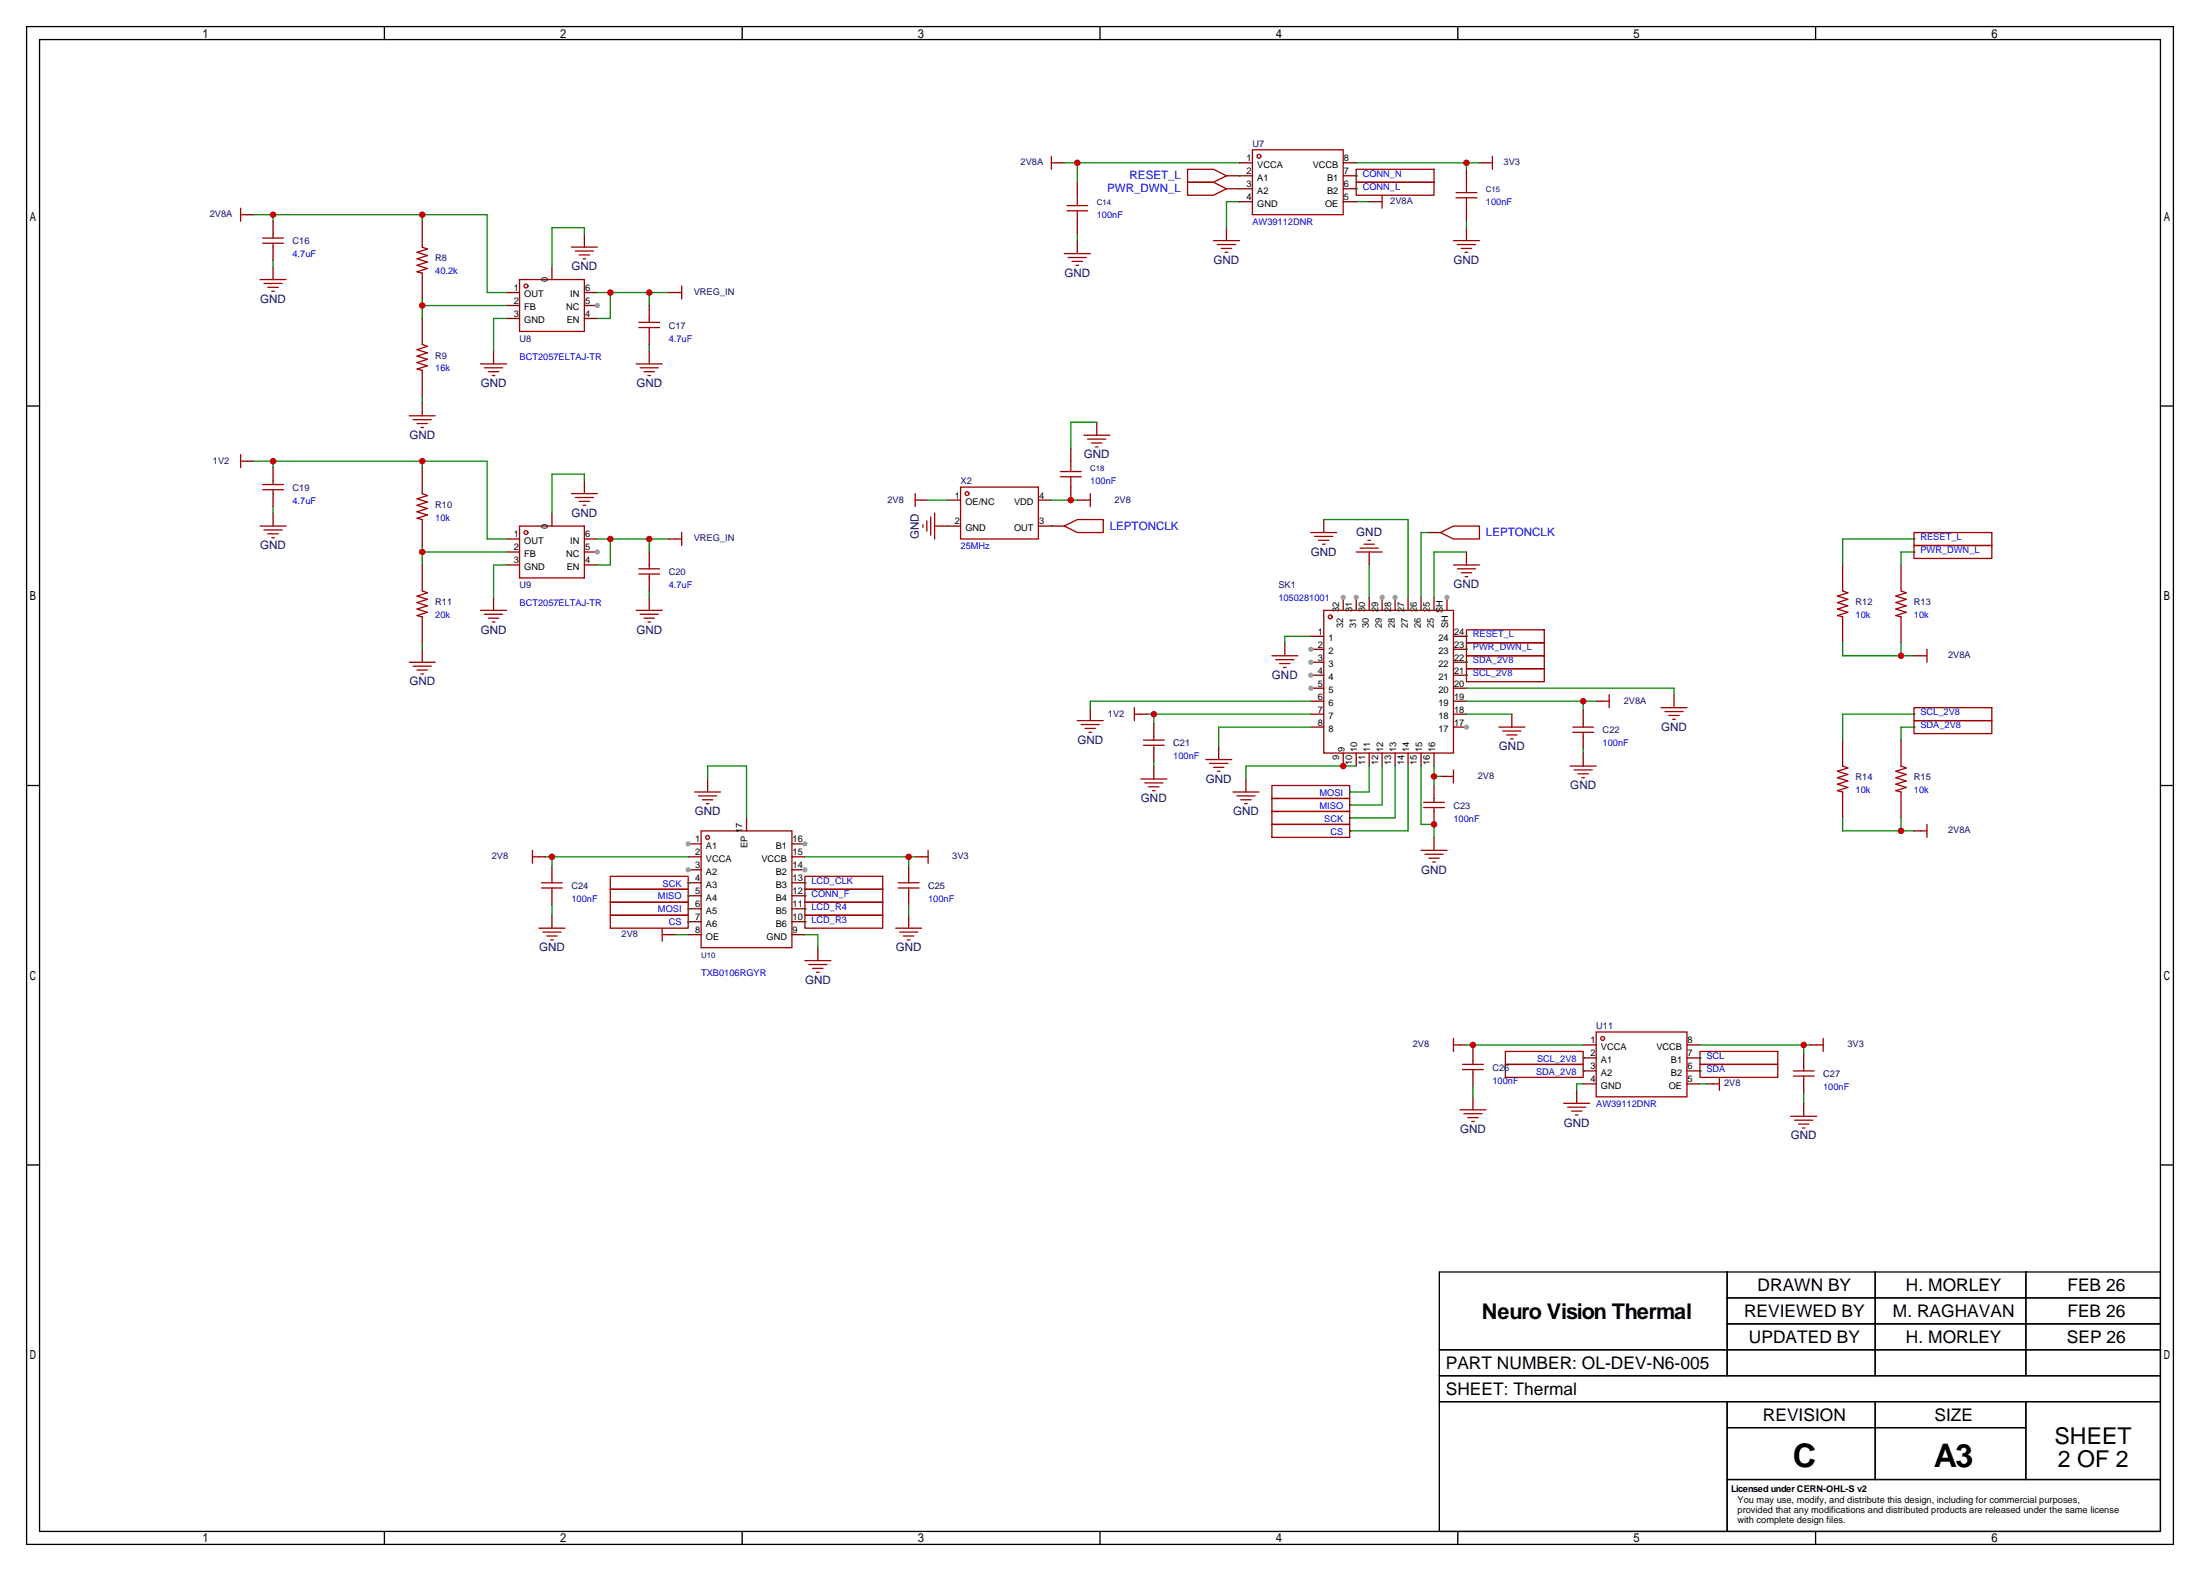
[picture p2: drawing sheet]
<svg xmlns="http://www.w3.org/2000/svg" width="431mm" height="308mm" viewBox="0 0 431 308" stroke-linecap="round" stroke-linejoin="round" font-family="sans-serif">
<g fill="none" stroke="#000" stroke-width=".25">
<path d="M5.2 5.2h420.4v297.2h-420.4zM7.7 7.7h415.3v292.1h-415.3zM75.3 5.2v2.5M145.3 5.2v2.5M215.4 5.2v2.5M285.5 5.2v2.5M355.5 5.2v2.5M5.2 79.5h2.5M423 79.5h2.6M5.2 153.8h2.5M423 153.8h2.6M5.2 228.1h2.5"/>
<path d="M423 228.1h2.6M281.8 249h141.2v50.8h-141.2zM338.2 249v20.4M338.2 254.1h84.8M338.2 259.2h84.8M367.2 249v20.4M396.7 249v20.4M281.8 264.3h141.2M281.8 269.4h141.2M281.8 274.4h141.2M338.2 274.4v25.4M338.2 279.5h58.5"/>
<path d="M367.2 274.4v15.3M396.7 274.4v15.3M75.3 299.8v2.6M145.3 299.8v2.6M215.4 299.8v2.6M285.5 299.8v2.6M338.2 289.7h84.8M355.5 299.8v2.6"/>
</g>
<g fill="none" stroke="#a10000" stroke-width=".25">
<path d="M259.2 119.5h25.4v27.9h-25.4z"/>
<circle cx="260.5" cy="120.8" r=".38"/>
</g>
<path d="M256.7 124.6h2.5M256.7 127.1h2.5" fill="none" stroke="#870000" stroke-width=".25"/>
<circle cx="256.7" cy="127.1" r=".51" fill="#999"/>
<path d="M256.7 129.7h2.5" fill="none" stroke="#870000" stroke-width=".25"/>
<circle cx="256.7" cy="129.7" r=".51" fill="#999"/>
<path d="M256.7 132.2h2.5" fill="none" stroke="#870000" stroke-width=".25"/>
<circle cx="256.7" cy="132.2" r=".51" fill="#999"/>
<path d="M256.7 134.7h2.5" fill="none" stroke="#870000" stroke-width=".25"/>
<circle cx="256.7" cy="134.7" r=".51" fill="#999"/>
<path d="M256.7 137.3h2.5M256.7 139.8h2.5M256.7 142.4h2.5M263 147.4v2.6M265.6 147.4v2.6M268.1 147.4v2.6M270.6 147.4v2.6M273.2 147.4v2.6M275.7 147.4v2.6M278.3 147.4v2.6M280.8 147.4v2.6M284.6 142.4h2.5" fill="none" stroke="#870000" stroke-width=".25"/>
<circle cx="287.1" cy="142.4" r=".51" fill="#999"/>
<path d="M273.2 117v2.5M275.7 117v2.5M278.3 117v2.5M280.8 117v2.5M284.6 139.8h2.5M284.6 137.3h2.5M284.6 134.7h2.5M284.6 132.2h2.5M284.6 129.7h2.5M284.6 127.1h2.5M284.6 124.6h2.5" fill="none" stroke="#870000" stroke-width=".25"/>
<circle cx="273.2" cy="117" r=".51" fill="#999"/>
<path d="M270.6 117v2.5" fill="none" stroke="#870000" stroke-width=".25"/>
<circle cx="270.6" cy="117" r=".51" fill="#999"/>
<path d="M265.6 117v2.5M268.1 117v2.5" fill="none" stroke="#870000" stroke-width=".25"/>
<circle cx="265.6" cy="117" r=".51" fill="#999"/>
<path d="M263 117v2.5" fill="none" stroke="#870000" stroke-width=".25"/>
<circle cx="263" cy="117" r=".51" fill="#999"/>
<path d="M283.3 117v2.5" fill="none" stroke="#870000" stroke-width=".25"/>
<circle cx="283.3" cy="117" r=".51" fill="#999"/>
<path d="M223.9 145.9h4.1M223.9 144.9h4.1M225.9 144.1v.8M225.9 145.9v.8" fill="none" stroke="#a10000" stroke-width=".25"/>
<path d="M225.9 141.6v2.5M225.9 146.7v2.5" fill="none" stroke="#870000" stroke-width=".25"/>
<path d="M224.7 139.8h32M225.9 139.8v1.8" fill="none" stroke="#008700" stroke-width=".25"/>
<circle cx="225.9" cy="139.8" r=".63" fill="#c00"/>
<path d="M99.2 57.3h2.5M99.2 59.8h2.5M114.4 59.8h2.6M99.2 62.4h2.5M114.4 62.4h2.6M223.4 139.8h1.3M225.9 150v2.5" fill="none" stroke="#870000" stroke-width=".25"/>
<g fill="none" stroke="#a10000" stroke-width=".25">
<path d="M101.7 54.7h12.7v10.2h-12.7zM222.1 138.6v2.5M222.1 139.8h1.3M223.4 152.5h5.1M224.2 153.3h3.5M224.9 154.1h2M225.7 154.8h.5"/>
<circle cx="103" cy="56" r=".38"/>
</g>
<path d="M225.9 149.2v.8" fill="none" stroke="#008700" stroke-width=".25"/>
<circle cx="117" cy="59.8" r=".51" fill="#999"/>
<path d="M108.1 52.2v2.5M114.4 57.3h2.6" fill="none" stroke="#870000" stroke-width=".25"/>
<path d="M117 57.3h13.9M119.5 57.3v5.1h-2.5M127.1 57.3v2.5" fill="none" stroke="#008700" stroke-width=".25"/>
<g fill="#c00">
<circle cx="119.5" cy="57.3" r=".63"/>
<circle cx="127.1" cy="57.3" r=".63"/>
</g>
<path d="M96.6 68.7v2.5M127.1 68.7v2.5" fill="none" stroke="#870000" stroke-width=".25"/>
<path d="M94.1 71.2h5.1M94.9 72h3.5M95.6 72.8h2.1M96.4 73.5h.5M124.6 71.2h5.1M125.3 72h3.6M126.1 72.8h2M126.9 73.5h.5" fill="none" stroke="#a10000" stroke-width=".25"/>
<path d="M82.7 58.5v3.9M82.7 59.8h16.5M99.2 62.4h-2.6v6.3M127.1 67.4v1.3" fill="none" stroke="#008700" stroke-width=".25"/>
<circle cx="82.7" cy="59.8" r=".63" fill="#c00"/>
<path d="M48.4 42h1.3" fill="none" stroke="#870000" stroke-width=".25"/>
<path d="M47.1 40.8v2.5M47.1 42h1.3" fill="none" stroke="#a10000" stroke-width=".25"/>
<path d="M49.7 42h45.7v15.3h3.8M53.5 42v1.3M82.7 42v1.3" fill="none" stroke="#008700" stroke-width=".25"/>
<g fill="#c00">
<circle cx="82.7" cy="42" r=".63"/>
<circle cx="53.5" cy="42" r=".63"/>
</g>
<path d="M53.5 50.9v1.3M114.4 45.8v-1.2h-6.3v7.6M82.7 77.6v1.3M287.1 137.3h25.4M310 137.3v1.8M310 146.7v.7" fill="none" stroke="#008700" stroke-width=".25"/>
<path d="M53.5 52.2v2.5M114.4 45.8v2.6M130.9 57.3h1.3M82.7 78.9v2.5M310 139.1v2.5M312.5 137.3h1.3M310 144.1v2.6M310 147.4v2.6" fill="none" stroke="#870000" stroke-width=".25"/>
<g fill="none" stroke="#a10000" stroke-width=".25">
<path d="M50.9 54.7h5.1M51.7 55.5h3.5M52.5 56.3h2M53.2 57h.5M111.9 48.4h5.1M112.6 49.1h3.6M113.4 49.9h2M114.2 50.7h.5M132.2 57.3h1.3M133.5 56v2.5M80.1 81.4h5.1M80.9 82.2h3.6"/>
<path d="M81.7 82.9h2M82.4 83.7h.5M313.8 137.3h1.3M315.1 136v2.6M307.5 150h5M308 143.4h4M308 142.4h4M308.2 150.7h3.6M309 151.5h2M309.8 152.3h.5M310 141.6v.8M310 143.4v.7"/>
</g>
<circle cx="310" cy="137.3" r=".63" fill="#c00"/>
<path d="M278.8 158.1h4M278.8 157.1h4M280.8 156.3v.8M280.8 158.1v.8M278.3 166.5h5M279 167.3h3.6M279.8 168h2M280.5 168.8h.6" fill="none" stroke="#a10000" stroke-width=".25"/>
<path d="M280.8 153.8v2.5M280.8 158.9v2.5M280.8 164v2.5" fill="none" stroke="#870000" stroke-width=".25"/>
<path d="M278.3 150v11.4h2.5v2.6" fill="none" stroke="#008700" stroke-width=".25"/>
<circle cx="280.8" cy="161.4" r=".63" fill="#c00"/>
<path d="M282.1 152h1.2" fill="none" stroke="#870000" stroke-width=".25"/>
<path d="M283.3 152h1.3M284.6 150.7v2.6" fill="none" stroke="#a10000" stroke-width=".25"/>
<path d="M280.8 150v3.8M280.8 152h1.3" fill="none" stroke="#008700" stroke-width=".25"/>
<circle cx="280.8" cy="152" r=".63" fill="#c00"/>
<path d="M270.6 150v7.6h-6.3M273.2 150v10.1h-8.9M275.7 150v12.7h-11.4" fill="none" stroke="#008700" stroke-width=".25"/>
<g fill="none" stroke="#a10000" stroke-width=".25">
<path d="M137.3 162.7h17.8v22.8h-17.8z"/>
<circle cx="138.6" cy="164" r=".38"/>
</g>
<path d="M134.7 165.2h2.6" fill="none" stroke="#870000" stroke-width=".25"/>
<circle cx="134.7" cy="165.2" r=".51" fill="#999"/>
<path d="M134.7 167.8h2.6M134.7 170.3h2.6" fill="none" stroke="#870000" stroke-width=".25"/>
<circle cx="134.7" cy="170.3" r=".51" fill="#999"/>
<path d="M134.7 172.8h2.6M134.7 175.4h2.6M134.7 177.9h2.6M155.1 172.8h2.5M155.1 175.4h2.5M155.1 177.9h2.5M155.1 170.3h2.5M134.7 180.5h2.6M134.7 183h2.6M155.1 180.5h2.5M155.1 183h2.5" fill="none" stroke="#870000" stroke-width=".25"/>
<circle cx="157.6" cy="170.3" r=".51" fill="#999"/>
<path d="M155.1 167.8h2.5M155.1 165.2h2.5" fill="none" stroke="#870000" stroke-width=".25"/>
<circle cx="157.6" cy="165.2" r=".51" fill="#999"/>
<path d="M108.1 169.5v2.6M108.1 174.6v2.6M146.2 160.1v2.6M177.9 169.5v2.6M177.9 174.6v2.6M160.1 185.5v2.6" fill="none" stroke="#870000" stroke-width=".25"/>
<path d="M106 173.9h4.1M106 172.8h4.1M108.1 172.1v.7M108.1 173.9v.7M175.9 173.9h4.1M175.9 172.8h4.1M177.9 172.1v.7M177.9 173.9v.7M157.6 188.1h5.1M158.4 188.8h3.5M159.1 189.6h2.1M159.9 190.4h.5" fill="none" stroke="#a10000" stroke-width=".25"/>
<path d="M157.6 167.8h21.6M177.9 167.8v1.7M157.6 183h2.5v2.5" fill="none" stroke="#008700" stroke-width=".25"/>
<circle cx="177.9" cy="167.8" r=".63" fill="#c00"/>
<path d="M106.8 167.8h27.9M108.1 167.8v1.7" fill="none" stroke="#008700" stroke-width=".25"/>
<circle cx="108.1" cy="167.8" r=".63" fill="#c00"/>
<g fill="none" stroke="#870000" stroke-width=".25">
<path d="M99.2 105.5h2.5M99.2 108.1h2.5M99.2 110.6h2.5M114.4 108.1h2.6M114.4 110.6h2.6M287.1 129.7h.1M287.1 132.2h.1M138.6 152.5v2.6M264.3 157.6h.1M264.3 155.1h.1M105.5 167.8h1.3M108.1 179.2v2.5"/>
<path d="M134.7 172.8h.1M134.7 175.4h.1M134.7 177.9h.1M157.6 172.8h.1M157.6 175.4h.1M157.6 177.9h.1M177.9 179.2v2.5M179.2 167.8h1.3M264.3 162.7h.1M264.3 160.1h.1M130.9 183h1.3M134.7 180.5h.1"/>
<path d="M157.6 180.5h.1"/>
</g>
<g fill="none" stroke="#a10000" stroke-width=".25">
<path d="M101.7 103h12.7v10.2h-12.7zM287.1 128.4h15.3v2.5h-15.3zM287.1 130.9h15.3v2.6h-15.3zM136 155.1h5.1M136.8 155.8h3.5M137.5 156.6h2.1M138.3 157.4h.5M249 158.9h15.3v2.5h-15.3zM249 156.3h15.3v2.6h-15.3zM249 153.8h15.3v2.5h-15.3zM104.3 166.5v2.5M104.3 167.8h1.2"/>
<path d="M119.5 179.2h15.2v2.5h-15.2zM119.5 171.6h15.2v2.5h-15.2zM119.5 174.1h15.2v2.6h-15.2zM119.5 176.7h15.2v2.5h-15.2zM157.6 179.2h15.2v2.5h-15.2zM157.6 171.6h15.2v2.5h-15.2zM157.6 174.1h15.2v2.6h-15.2zM157.6 176.7h15.2v2.5h-15.2zM180.5 167.8h1.2M181.7 166.5v2.5M249 161.4h15.3v2.6h-15.3zM105.5 181.7h5.1"/>
<path d="M106.3 182.5h3.6M107.1 183.3h2M107.8 184h.5M129.7 181.7v2.6M129.7 183h1.2M175.4 181.7h5.1M176.1 182.5h3.6M176.9 183.3h2M177.7 184h.5"/>
<circle cx="103" cy="104.3" r=".38"/>
</g>
<g fill="none" stroke="#008700" stroke-width=".25">
<path d="M287.1 129.7h.1M138.6 152.5v-2.5h7.6v10.1M268.1 150v5.1h-3.8M108.1 177.2v2M134.7 172.8h.1M134.7 175.4h.1M134.7 177.9h.1M157.6 172.8h.1M157.6 175.4h.1M157.6 177.9h.1M177.9 177.2v2M132.2 183h2.5"/>
<path d="M134.7 180.5h.1M157.6 180.5h.1"/>
</g>
<circle cx="117" cy="108.1" r=".51" fill="#999"/>
<path d="M108.1 100.5v2.5M114.4 105.5h2.6" fill="none" stroke="#870000" stroke-width=".25"/>
<path d="M117 105.5h13.9M119.5 105.5v5.1h-2.5M127.1 105.5v2.6" fill="none" stroke="#008700" stroke-width=".25"/>
<g fill="#c00">
<circle cx="119.5" cy="105.5" r=".63"/>
<circle cx="127.1" cy="105.5" r=".63"/>
</g>
<path d="M96.6 117v2.5M127.1 117v2.5" fill="none" stroke="#870000" stroke-width=".25"/>
<path d="M94.1 119.5h5.1M124.6 119.5h5.1M94.9 120.3h3.5M95.6 121h2.1M96.4 121.8h.5M125.3 120.3h3.6M126.1 121h2M126.9 121.8h.5" fill="none" stroke="#a10000" stroke-width=".25"/>
<path d="M82.7 106.8v3.8M82.7 108.1h16.5M99.2 110.6h-2.6v6.4M127.1 115.7v1.3" fill="none" stroke="#008700" stroke-width=".25"/>
<circle cx="82.7" cy="108.1" r=".63" fill="#c00"/>
<path d="M48.4 90.3h1.3" fill="none" stroke="#870000" stroke-width=".25"/>
<path d="M47.1 89v2.6M47.1 90.3h1.3" fill="none" stroke="#a10000" stroke-width=".25"/>
<path d="M49.7 90.3h45.7v15.2h3.8M53.5 90.3v1.3M82.7 90.3v1.3" fill="none" stroke="#008700" stroke-width=".25"/>
<g fill="#c00">
<circle cx="82.7" cy="90.3" r=".63"/>
<circle cx="53.5" cy="90.3" r=".63"/>
</g>
<path d="M53.5 99.2v1.3M114.4 94.1v-1.3h-6.3v7.7M259.2 101.7h16.5v15.3M268.1 110.6v6.4M287.1 108.1h-6.3v8.9M82.7 125.9v1.2M256.7 124.6h-5.1v1.3M256.7 137.3h-43.2v1.3M287.1 132.2h.1M256.7 142.4h-18.1v3.8M265.6 150h-21.6v2.5" fill="none" stroke="#008700" stroke-width=".25"/>
<g fill="none" stroke="#870000" stroke-width=".25">
<path d="M114.4 94.1v2.5M53.5 100.5v2.5M130.9 105.5h1.3M259.2 101.7v2.6M268.1 108.1v2.5M287.1 108.1v2.5M82.7 127.1v2.6M213.5 138.6v2.5M251.6 125.9v2.5M296 139.8v2.6M327.8 136v2.6M238.6 146.2v2.5"/>
<path d="M244 152.5v2.6"/>
</g>
<g fill="none" stroke="#a10000" stroke-width=".25">
<path d="M111.9 96.6h5.1M112.6 97.4h3.6M113.4 98.2h2M114.2 98.9h.5M50.9 103h5.1M51.7 103.8h3.5M52.5 104.5h2M53.2 105.3h.5M132.2 105.5h1.3M133.5 104.3v2.5M256.7 104.3h5M257.4 105h3.6"/>
<path d="M258.2 105.8h2M259 106.6h.5M265.6 108.1h5M266.3 107.3h3.6M267.1 106.6h2M267.8 105.8h.6M284.6 110.6h5.1M285.4 111.4h3.5M286.1 112.1h2.1M286.9 112.9h.5M80.1 129.7h5.1M80.9 130.4h3.6"/>
<path d="M81.7 131.2h2M82.4 132h.5M249 128.4h5.1M249.8 129.2h3.6M250.6 129.9h2M251.3 130.7h.5M325.2 138.6h5.1M326 139.3h3.6M210.9 141.1h5.1M211.7 141.9h3.6M212.5 142.6h2M213.2 143.4h.5"/>
<path d="M236.1 148.7h5.1M236.9 149.5h3.5M237.6 150.2h2M238.4 151h.5M241.4 155.1h5.1M242.2 155.8h3.5M243 156.6h2M243.7 157.4h.5M293.5 142.4h5.1M294.3 143.1h3.5M295 143.9h2.1M295.8 144.7h.5"/>
<path d="M326.8 140.1h2M327.5 140.8h.5"/>
</g>
<circle cx="263" cy="150" r=".63" fill="#c00"/>
<path d="M205.9 97.9h5M279.5 104.3h-1.2v12.7M287.1 139.8h8.9M287.1 134.7h40.7v1.3" fill="none" stroke="#008700" stroke-width=".25"/>
<path d="M185.5 97.9h2.6M203.3 97.9h2.6M209.7 87.8v2.5M209.7 95.4v2.5M210.9 97.9h1.3M185.5 103h2.6M203.3 103h2.6M279.5 104.3h2.6" fill="none" stroke="#870000" stroke-width=".25"/>
<g fill="none" stroke="#a10000" stroke-width=".25">
<path d="M188.1 95.4h15.2v10.1h-15.2zM207.6 93.3h4.1M207.6 92.3h4.1M209.7 90.3v2M209.7 93.3v2.1M212.2 97.9h1.3M213.5 96.6v2.6M282.1 104.3l2.5-1.3h5.1v2.5h-5.1z"/>
<circle cx="189.4" cy="96.6" r=".38"/>
</g>
<circle cx="209.7" cy="97.9" r=".63" fill="#c00"/>
<g fill="none" stroke="#870000" stroke-width=".25">
<path d="M180.5 97.9h1.2M214.8 82.7v2.5M183 103h2.5M205.9 103h2.5M285.9 204.6h1.2M288.4 205.1v2.5M288.4 210.2v2.5M288.4 214.8v2.5M310 209.7h.1M310 207.1h.1M310 204.6h2.5M310 207.1h2.5"/>
<path d="M310 209.7h2.5M310 212.2h2.5M330.3 204.6h2.6M330.3 207.1h2.6M330.3 209.7h2.6M330.3 212.2h2.6M332.9 207.1h.1M332.9 209.7h.1"/>
</g>
<g fill="none" stroke="#a10000" stroke-width=".25">
<path d="M179.2 96.6v2.6M179.2 97.9h1.3M212.2 85.2h5.1M213 86h3.5M213.7 86.7h2.1M214.5 87.5h.5M180.7 102.7v.6M181.5 102v2M182.2 101.2v3.6M183 100.5v5M208.4 103l2.5-1.3h5.1v2.6h-5.1zM284.6 203.3v2.6"/>
<path d="M284.6 204.6h1.3M285.9 217.3h5.1M286.4 209.4h4M286.4 208.4h4M286.6 218.1h3.6M287.4 218.8h2M288.2 219.6h.5M288.4 207.6v.8M288.4 209.4v.8M294.8 208.4h15.2v2.5h-15.2zM294.8 205.9h15.2v2.5h-15.2zM312.5 202.1h17.8v12.7h-17.8z"/>
<path d="M332.9 205.9h15.2v2.5h-15.2zM332.9 208.4h15.2v2.5h-15.2z"/>
<circle cx="313.8" cy="203.3" r=".38"/>
</g>
<path d="M181.7 97.9h3.8M214.8 82.7h-5.1v5.1M185.5 103h.1M205.9 103h.1M287.1 204.6h22.9M288.4 204.6v.5M310 209.7h.1M310 207.1h.1M332.9 209.7h.1M332.9 207.1h.1" fill="none" stroke="#008700" stroke-width=".25"/>
<circle cx="288.4" cy="204.6" r=".63" fill="#c00"/>
<path d="M351.2 210.7h4M351.2 209.7h4M353.2 208.9v.8M353.2 210.7v.8" fill="none" stroke="#a10000" stroke-width=".25"/>
<path d="M353.2 206.4v2.5M353.2 211.5v2.5" fill="none" stroke="#870000" stroke-width=".25"/>
<path d="M332.9 204.6h21.6M353.2 204.6v1.8" fill="none" stroke="#008700" stroke-width=".25"/>
<circle cx="353.2" cy="204.6" r=".63" fill="#c00"/>
<path d="M374.8 139.8h-14v5.1M374.8 142.4h-2.6v2.5M360.8 160.1v2.6h14M372.2 160.1v2.6M288.4 212.7v2.1M310 212.2h-1.3v1.3M332.9 212.2h1.2M353.2 214v2" fill="none" stroke="#008700" stroke-width=".25"/>
<g fill="none" stroke="#870000" stroke-width=".25">
<path d="M53.5 43.3v2.5M53.5 48.4v2.5M82.7 43.3v5.1M82.7 53.5v5M127.1 59.8v2.6M82.7 62.4v5M82.7 72.5v5.1M127.1 64.9v2.5M53.5 91.6v2.5M53.5 96.6v2.6M82.7 91.6v5M82.7 101.7v5.1"/>
<path d="M82.7 110.6v5.1M127.1 108.1v2.5M127.1 113.2v2.5M82.7 120.8v5.1M374.8 139.8h.1M360.8 144.9v5.1M360.8 155.1v5M372.2 144.9v5.1M372.2 155.1v5M374.8 142.4h.1M308.7 213.5v2.5M334.1 212.2h1.3"/>
<path d="M353.2 216v2.6M354.5 204.6h1.2"/>
</g>
<g fill="none" stroke="#a10000" stroke-width=".25">
<path d="M51.4 47.6h4.1M51.4 46.6h4.1M53.5 45.8v.8M53.5 47.6v.8M82.7 48.4l1 .4-2 .6 2 .6-2 .7 2 .6-2 .6 2 .7-2 .6 1 .3M82.7 67.4l1 .4-2 .7 2 .6-2 .6 2 .7-2 .6 2 .6-2 .7 1 .2M125.1 64.1h4.1M125.1 63.1h4.1M127.1 62.4v.7M127.1 64.1v.8M51.4 95.9h4.1M51.4 94.9h4.1"/>
<path d="M53.5 94.1v.8M53.5 95.9v.7M82.7 96.6l1 .4-2 .7 2 .6-2 .6 2 .7-2 .6 2 .6-2 .7 1 .2M82.7 115.7l1 .4-2 .6 2 .6-2 .7 2 .6-2 .7 2 .6-2 .6 1 .3M125.1 112.4h4.1M125.1 111.4h4.1M127.1 110.6v.8M127.1 112.4v.8M374.8 138.6h15.2v2.5h-15.2zM360.8 150l1 .4-2 .6 2 .6-2 .7 2 .6-2 .6 2 .7-2 .6 1 .3M372.2 150l1.1 .4-2.1 .6 2.1 .6-2.1 .7 2.1 .6-2.1 .6 2.1 .7-2.1 .6 1 .3M374.8 141.1h15.2v2.5h-15.2z"/>
<path d="M306.2 216h5.1M307 216.8h3.5M307.7 217.6h2.1M308.5 218.3h.5M335.4 212.2h1.3M336.7 210.9v2.6M350.6 218.6h5.1M351.4 219.3h3.6M355.7 204.6h1.3M357 203.3v2.6M352.2 220.1h2M352.9 220.9h.5"/>
</g>
<circle cx="372.2" cy="162.7" r=".63" fill="#c00"/>
<path d="M287.1 33.1v2.6M289.7 31.9h1.3M287.1 40.8v2.5M287.1 44.6v2.5M374.8 162.7h1.2" fill="none" stroke="#870000" stroke-width=".25"/>
<path d="M285.1 38.7h4.1M285.1 37.7h4.1M287.1 35.7v2M287.1 38.7v2.1M291 31.9h1.2M292.2 30.6v2.5M284.6 47.1h5.1M285.4 47.9h3.5M286.1 48.6h2.1M286.9 49.4h.5M376 162.7h1.3M377.3 161.4v2.6" fill="none" stroke="#a10000" stroke-width=".25"/>
<path d="M265.6 31.9h24.1M287.1 31.9v1.2M287.1 43.3v1.3" fill="none" stroke="#008700" stroke-width=".25"/>
<circle cx="287.1" cy="31.9" r=".63" fill="#c00"/>
<path d="M207.1 31.9h1.3M210.9 35.7v2.5M268.1 39.5h1.3M210.9 43.3v2.5" fill="none" stroke="#870000" stroke-width=".25"/>
<path d="M205.9 30.6v2.5M205.9 31.9h1.2M210.9 38.2v2.1M269.4 39.5h1.2M270.6 38.2v2.6M208.9 41.3h4.1M208.9 40.3h4.1M210.9 41.3v2" fill="none" stroke="#a10000" stroke-width=".25"/>
<path d="M208.4 31.9h34.3M210.9 31.9v3.8M265.6 39.5h2.5" fill="none" stroke="#008700" stroke-width=".25"/>
<circle cx="210.9" cy="31.9" r=".63" fill="#c00"/>
<g fill="none" stroke="#870000" stroke-width=".25">
<path d="M240.2 37h5M240.2 34.4h5M242.7 31.9h2.5M242.7 39.5h2.5M263 37h2.6M263 34.4h2.6M263 31.9h2.6M263 39.5h2.6M265.6 34.4h.1M265.6 37h.1M210.9 47.1v2.6M240.2 44.6v2.5"/>
<path d="M360.8 110.6v5.1M372.2 110.6v5.1M374.8 108.1h.1M374.8 105.5h.1M287.1 127.1h.1M287.1 124.6h.1M360.8 120.8v5.1M372.2 120.8v5.1"/>
</g>
<g fill="none" stroke="#a10000" stroke-width=".25">
<path d="M232.5 35.7h5.1l2.6 1.3-2.6 1.2h-5.1zM232.5 33.1h5.1l2.6 1.3-2.6 1.3h-5.1zM245.2 29.3h17.8v12.7h-17.8zM265.6 33.1h15.2v2.6h-15.2zM265.6 35.7h15.2v2.5h-15.2zM208.4 49.7h5.1M209.2 50.4h3.5M209.9 51.2h2.1M210.7 51.9h.5M237.6 47.1h5.1M238.4 47.9h3.5M239.1 48.6h2.1"/>
<path d="M239.9 49.4h.5M360.8 115.7l1 .4-2 .6 2 .6-2 .7 2 .6-2 .7 2 .6-2 .6 1 .3M372.2 115.7l1.1 .4-2.1 .6 2.1 .6-2.1 .7 2.1 .6-2.1 .7 2.1 .6-2.1 .6 1 .3M374.8 106.8h15.2v2.5h-15.2zM374.8 104.3h15.2v2.5h-15.2zM287.1 125.9h15.3v2.5h-15.3zM287.1 123.3h15.3v2.6h-15.3z"/>
<circle cx="246.5" cy="30.6" r=".38"/>
</g>
<path d="M242.7 37h.1M242.7 34.4h.1M242.7 39.5h-2.5v5.1M265.6 37h.1M265.6 34.4h.1M210.9 45.8v1.3M374.8 108.1h-2.6v2.5M374.8 105.5h-14v5.1M287.1 127.1h.1M287.1 124.6h.1M360.8 125.9v2.5h14M372.2 125.9v2.5" fill="none" stroke="#008700" stroke-width=".25"/>
<circle cx="372.2" cy="128.4" r=".63" fill="#c00"/>
<path d="M374.8 128.4h1.2" fill="none" stroke="#870000" stroke-width=".25"/>
<path d="M376 128.4h1.3M377.3 127.1v2.6" fill="none" stroke="#a10000" stroke-width=".25"/>
<g font-size="6.3">
<text x="351" y="287.3">C</text>
<text x="378.7" y="287.3">A3</text>
</g>
<g font-size="4.5">
<text x="402.3" y="282.7">SHEET</text>
<text x="402.9" y="287.2">2 OF 2</text>
</g>
<text font-size="4.2" x="290.2" y="258.3">Neuro Vision Thermal</text>
<g font-size="3.4">
<text x="341.5" y="257.8">REVIEWED BY</text>
<text x="344.2" y="252.7">DRAWN BY</text>
<text x="370.7" y="257.8">M. RAGHAVAN</text>
<text x="373.2" y="252.7">H. MORLEY</text>
<text x="404.8" y="252.7">FEB 26</text>
<text x="404.8" y="257.8">FEB 26</text>
<text x="342.5" y="262.9">UPDATED BY</text>
<text x="373.2" y="262.9">H. MORLEY</text>
<text x="404.7" y="262.9">SEP 26</text>
<text x="283.1" y="268">PART NUMBER: OL-DEV-N6-005</text>
<text x="283.1" y="273.1">SHEET: Thermal</text>
<text x="345.2" y="278.1">REVISION</text>
<text x="378.8" y="278.1">SIZE</text>
</g>
<g font-size="2.3" fill="#00f">
<text x="221.2" y="35.1">RESET_L</text>
<text x="216.8" y="37.7">PWR_DWN_L</text>
<text x="217.3" y="103.7">LEPTONCLK</text>
<text x="291" y="105">LEPTONCLK</text>
</g>
<g font-size="2.3" fill="#000080">
<text x="111.9" y="52.9">GND</text>
<text x="237.6" y="51.7">GND</text>
<text x="284.6" y="51.7">GND</text>
<text x="50.9" y="59.3">GND</text>
<text x="208.4" y="54.2">GND</text>
<text x="94.1" y="75.8">GND</text>
<text x="124.6" y="75.8">GND</text>
<text x="80.2" y="85.9">GND</text>
<text x="212.2" y="89.8">GND</text>
<text x="111.9" y="101.2">GND</text>
<text x="50.9" y="107.5">GND</text>
<text x="179.9" y="105.5" transform="rotate(-90 179.9 105.5)">GND</text>
<text x="265.6" y="105">GND</text>
<text x="256.7" y="108.8">GND</text>
<text x="284.6" y="115.2">GND</text>
<text x="94.1" y="124">GND</text>
<text x="124.6" y="124">GND</text>
<text x="80.2" y="134.2">GND</text>
<text x="249.1" y="132.9">GND</text>
<text x="325.3" y="143.1">GND</text>
<text x="211" y="145.6">GND</text>
<text x="293.5" y="146.9">GND</text>
<text x="236.1" y="153.3">GND</text>
<text x="307.5" y="154.5">GND</text>
<text x="136" y="159.6">GND</text>
<text x="223.4" y="157.1">GND</text>
<text x="241.4" y="159.6">GND</text>
<text x="278.3" y="171">GND</text>
<text x="105.6" y="186.3">GND</text>
<text x="175.4" y="186.3">GND</text>
<text x="157.6" y="192.6">GND</text>
<text x="285.9" y="221.8">GND</text>
<text x="306.2" y="220.6">GND</text>
<text x="350.7" y="223.1">GND</text>
</g>
<g font-size="1.8" fill="#000080">
<text x="245.2" y="28.8">U7</text>
<text x="199.8" y="32.3">2V8A</text>
<text x="294.4" y="32.3">3V3</text>
<text x="272.2" y="40">2V8A</text>
<text x="41.1" y="42.5">2V8A</text>
<text x="57.3" y="47.8">C16</text>
<text x="85.2" y="51.1">R8</text>
<text x="135.8" y="57.7">VREG_IN</text>
<text x="130.9" y="64.4">C17</text>
<text x="85.2" y="70.2">R9</text>
<text x="101.7" y="66.9">U8</text>
<text x="41.7" y="90.8">1V2</text>
<text x="188.1" y="94.8">X2</text>
<text x="57.3" y="96.1">C19</text>
<text x="85.2" y="99.4">R10</text>
<text x="173.8" y="98.4">2V8</text>
<text x="218.2" y="98.4">2V8</text>
<text x="135.8" y="106">VREG_IN</text>
<text x="130.9" y="112.6">C20</text>
<text x="85.2" y="118.5">R11</text>
<text x="101.7" y="115.2">U9</text>
<text x="250.3" y="115.2">SK1</text>
<text x="363.3" y="118.5">R12</text>
<text x="374.8" y="118.5">R13</text>
<text x="381.4" y="128.9">2V8A</text>
<text x="317.9" y="137.8">2V8A</text>
<text x="217" y="140.3">1V2</text>
<text x="313.8" y="143.6">C22</text>
<text x="229.7" y="146.1">C21</text>
<text x="289.3" y="152.5">2V8</text>
<text x="363.3" y="152.7">R14</text>
<text x="374.8" y="152.7">R15</text>
<text x="284.6" y="158.3">C23</text>
<text x="381.4" y="163.2">2V8A</text>
<text x="96.3" y="168.2">2V8</text>
<text x="186.5" y="168.2">3V3</text>
<text x="111.9" y="174.1">C24</text>
<text x="181.7" y="174.1">C25</text>
<text x="121.7" y="183.5">2V8</text>
<text x="312.5" y="201.5">U11</text>
<text x="276.6" y="205.1">2V8</text>
<text x="292.2" y="209.6">C26</text>
<text x="361.7" y="205.1">3V3</text>
<text x="337.6" y="212.7">2V8</text>
<text x="357" y="210.9">C27</text>
</g>
<g font-size="1.8">
<text x="244.1" y="31.6">1</text>
<text x="244.1" y="34.1">2</text>
<text x="246.2" y="32.8">VCCA</text>
<text x="246.2" y="35.4">A1</text>
<text x="257" y="32.8">VCCB</text>
<text x="259.9" y="35.4">B1</text>
<text x="263.1" y="34.1">7</text>
<text x="263.1" y="31.6">8</text>
<text x="244.1" y="36.6">3</text>
<text x="244.1" y="39.2">4</text>
<text x="246.2" y="37.9">A2</text>
<text x="246.2" y="40.5">GND</text>
<text x="259.5" y="40.5">OE</text>
<text x="259.9" y="37.9">B2</text>
<text x="263.1" y="39.2">5</text>
<text x="263.1" y="36.6">6</text>
<text x="100.6" y="57">1</text>
<text x="100.6" y="59.5">2</text>
<text x="102.7" y="58.2">OUT</text>
<text x="107.3" y="55.2" transform="rotate(-90 107.3 55.2)">0</text>
<text x="111.7" y="58.2">IN</text>
<text x="114.6" y="59.5">5</text>
<text x="114.6" y="57">6</text>
<text x="100.6" y="62">3</text>
<text x="102.7" y="60.8">FB</text>
<text x="102.7" y="63.3">GND</text>
<text x="110.9" y="60.8">NC</text>
<text x="111" y="63.3">EN</text>
<text x="114.6" y="62">4</text>
<text x="187" y="97.6">1</text>
<text x="189" y="98.9">OE/NC</text>
<text x="198.6" y="98.9">VDD</text>
<text x="203.5" y="97.6">4</text>
<text x="100.6" y="105.2">1</text>
<text x="100.6" y="107.8">2</text>
<text x="102.7" y="106.5">OUT</text>
<text x="107.3" y="103.5" transform="rotate(-90 107.3 103.5)">0</text>
<text x="111.7" y="106.5">IN</text>
<text x="114.6" y="107.8">5</text>
<text x="114.6" y="105.2">6</text>
<text x="187" y="102.7">2</text>
<text x="189" y="104">GND</text>
<text x="198.6" y="104">OUT</text>
<text x="203.5" y="102.7">3</text>
<text x="100.6" y="110.3">3</text>
<text x="102.7" y="109">FB</text>
<text x="102.7" y="111.6">GND</text>
<text x="110.9" y="109">NC</text>
<text x="111" y="111.6">EN</text>
<text x="114.6" y="110.3">4</text>
<text x="262.2" y="119.9" transform="rotate(-90 262.2 119.9)">32</text>
<text x="264.8" y="119.9" transform="rotate(-90 264.8 119.9)">31</text>
<text x="267.3" y="119.9" transform="rotate(-90 267.3 119.9)">30</text>
<text x="269.8" y="119.9" transform="rotate(-90 269.8 119.9)">29</text>
<text x="272.4" y="119.9" transform="rotate(-90 272.4 119.9)">28</text>
<text x="274.9" y="119.9" transform="rotate(-90 274.9 119.9)">27</text>
<text x="277.5" y="119.9" transform="rotate(-90 277.5 119.9)">26</text>
<text x="280" y="119.9" transform="rotate(-90 280 119.9)">25</text>
<text x="282.5" y="120" transform="rotate(-90 282.5 120)">SH</text>
<text x="258.1" y="124.3">1</text>
<text x="260.1" y="125.5">1</text>
<text x="263" y="123" transform="rotate(-90 263 123)">32</text>
<text x="265.5" y="123" transform="rotate(-90 265.5 123)">31</text>
<text x="268.1" y="123" transform="rotate(-90 268.1 123)">30</text>
<text x="270.6" y="123" transform="rotate(-90 270.6 123)">29</text>
<text x="273.1" y="123" transform="rotate(-90 273.1 123)">28</text>
<text x="275.7" y="123" transform="rotate(-90 275.7 123)">27</text>
<text x="278.2" y="123" transform="rotate(-90 278.2 123)">26</text>
<text x="280.8" y="123" transform="rotate(-90 280.8 123)">25</text>
<text x="281.7" y="125.5">24</text>
<text x="283.6" y="123" transform="rotate(-90 283.6 123)">SH</text>
<text x="284.7" y="124.3">24</text>
<text x="258.1" y="126.8">2</text>
<text x="258.1" y="129.4">3</text>
<text x="258.1" y="131.9">4</text>
<text x="260.1" y="128.1">2</text>
<text x="260.1" y="130.6">3</text>
<text x="281.7" y="130.6">22</text>
<text x="281.7" y="128.1">23</text>
<text x="284.7" y="131.9">21</text>
<text x="284.7" y="129.4">22</text>
<text x="284.7" y="126.8">23</text>
<text x="258.1" y="134.4">5</text>
<text x="258.1" y="137">6</text>
<text x="260.1" y="133.2">4</text>
<text x="260.1" y="135.7">5</text>
<text x="281.7" y="135.7">20</text>
<text x="281.7" y="133.2">21</text>
<text x="284.7" y="137">19</text>
<text x="284.7" y="134.4">20</text>
<text x="258.1" y="139.5">7</text>
<text x="258.1" y="142.1">8</text>
<text x="260.1" y="138.2">6</text>
<text x="260.1" y="140.8">7</text>
<text x="260.1" y="143.3">8</text>
<text x="281.7" y="143.3">17</text>
<text x="281.7" y="140.8">18</text>
<text x="281.7" y="138.2">19</text>
<text x="284.7" y="142.1">17</text>
<text x="284.7" y="139.5">18</text>
<text x="262.2" y="148.8" transform="rotate(-90 262.2 148.8)">9</text>
<text x="263.2" y="147.2" transform="rotate(-90 263.2 147.2)">9</text>
<text x="264.8" y="149.8" transform="rotate(-90 264.8 149.8)">10</text>
<text x="265.8" y="147.2" transform="rotate(-90 265.8 147.2)">10</text>
<text x="267.3" y="149.8" transform="rotate(-90 267.3 149.8)">11</text>
<text x="268.3" y="147.2" transform="rotate(-90 268.3 147.2)">11</text>
<text x="269.8" y="149.8" transform="rotate(-90 269.8 149.8)">12</text>
<text x="270.9" y="147.2" transform="rotate(-90 270.9 147.2)">12</text>
<text x="272.4" y="149.8" transform="rotate(-90 272.4 149.8)">13</text>
<text x="273.4" y="147.2" transform="rotate(-90 273.4 147.2)">13</text>
<text x="274.9" y="149.8" transform="rotate(-90 274.9 149.8)">14</text>
<text x="275.9" y="147.2" transform="rotate(-90 275.9 147.2)">14</text>
<text x="277.5" y="149.8" transform="rotate(-90 277.5 149.8)">15</text>
<text x="278.5" y="147.2" transform="rotate(-90 278.5 147.2)">15</text>
<text x="280" y="149.8" transform="rotate(-90 280 149.8)">16</text>
<text x="281" y="147.2" transform="rotate(-90 281 147.2)">16</text>
<text x="136.2" y="164.9">1</text>
<text x="136.2" y="167.5">2</text>
<text x="138.2" y="166.2">A1</text>
<text x="145.4" y="163.2" transform="rotate(-90 145.4 163.2)">17</text>
<text x="146.4" y="166.1" transform="rotate(-90 146.4 166.1)">EP</text>
<text x="151.9" y="166.2">B1</text>
<text x="155.2" y="167.5">15</text>
<text x="155.2" y="164.9">16</text>
<text x="136.2" y="170">3</text>
<text x="136.2" y="172.5">4</text>
<text x="138.2" y="168.7">VCCA</text>
<text x="138.2" y="171.3">A2</text>
<text x="138.2" y="173.8">A3</text>
<text x="149.1" y="168.7">VCCB</text>
<text x="151.9" y="173.8">B3</text>
<text x="151.9" y="171.3">B2</text>
<text x="155.2" y="172.5">13</text>
<text x="155.2" y="170">14</text>
<text x="136.2" y="175.1">5</text>
<text x="136.2" y="177.6">6</text>
<text x="138.2" y="176.3">A4</text>
<text x="138.2" y="178.9">A5</text>
<text x="151.9" y="178.9">B5</text>
<text x="151.9" y="176.3">B4</text>
<text x="155.2" y="177.6">11</text>
<text x="155.2" y="175.1">12</text>
<text x="136.2" y="180.2">7</text>
<text x="136.2" y="182.7">8</text>
<text x="138.2" y="181.4">A6</text>
<text x="138.2" y="184">OE</text>
<text x="150.1" y="184">GND</text>
<text x="151.9" y="181.4">B6</text>
<text x="155.2" y="182.7">9</text>
<text x="155.2" y="180.2">10</text>
<text x="311.4" y="204.3">1</text>
<text x="311.4" y="206.8">2</text>
<text x="311.4" y="209.4">3</text>
<text x="313.5" y="205.6">VCCA</text>
<text x="313.5" y="208.1">A1</text>
<text x="324.3" y="205.6">VCCB</text>
<text x="327.2" y="208.1">B1</text>
<text x="330.5" y="209.4">6</text>
<text x="330.5" y="206.8">7</text>
<text x="330.5" y="204.3">8</text>
<text x="311.4" y="211.9">4</text>
<text x="313.5" y="210.6">A2</text>
<text x="313.5" y="213.2">GND</text>
<text x="326.8" y="213.2">OE</text>
<text x="327.2" y="210.6">B2</text>
<text x="330.5" y="211.9">5</text>
<text x="339" y="292.2">Licensed under CERN-OHL-S v2</text>
<text x="340.2" y="294.2">You may use, modify, and distribute this design, including for commercial purposes,</text>
<text x="340.2" y="296.3">provided that any modifications and distributed products are released under the same license</text>
<text x="340.2" y="298.3">with complete design files.</text>
</g>
<g font-size="1.8" fill="#00f">
<text x="266.8" y="34.6">CONN_N</text>
<text x="266.8" y="37.2">CONN_L</text>
<text x="291" y="40.2">100nF</text>
<text x="214.8" y="42.8">100nF</text>
<text x="245.2" y="44">AW39112DNR</text>
<text x="57.3" y="50.4">4.7uF</text>
<text x="85.2" y="53.7">40.2k</text>
<text x="101.7" y="70.4">BCT2057ELTAJ-TR</text>
<text x="130.9" y="66.9">4.7uF</text>
<text x="85.2" y="72.7">16k</text>
<text x="213.5" y="94.8">100nF</text>
<text x="57.3" y="98.6">4.7uF</text>
<text x="85.2" y="101.9">10k</text>
<text x="188.1" y="107.5">25MHz</text>
<text x="376" y="105.8">RESET_L</text>
<text x="376" y="108.3">PWR_DWN_L</text>
<text x="101.7" y="118.7">BCT2057ELTAJ-TR</text>
<text x="130.9" y="115.2">4.7uF</text>
<text x="250.3" y="117.7">1050281001</text>
<text x="85.2" y="121">20k</text>
<text x="288.4" y="124.8">RESET_L</text>
<text x="363.3" y="121">10k</text>
<text x="374.8" y="121">10k</text>
<text x="288.4" y="129.9">SDA_2V8</text>
<text x="288.4" y="127.3">PWR_DWN_L</text>
<text x="288.4" y="132.4">SCL_2V8</text>
<text x="376" y="142.6">SDA_2V8</text>
<text x="376" y="140">SCL_2V8</text>
<text x="229.7" y="148.7">100nF</text>
<text x="313.8" y="146.1">100nF</text>
<text x="258.4" y="155.8">MOSI</text>
<text x="363.3" y="155.3">10k</text>
<text x="374.8" y="155.3">10k</text>
<text x="258.4" y="158.3">MISO</text>
<text x="259.3" y="160.9">SCK</text>
<text x="284.6" y="160.9">100nF</text>
<text x="260.5" y="163.4">CS</text>
<text x="129.7" y="173.6">SCK</text>
<text x="158.9" y="173.1">LCD_CLK</text>
<text x="111.9" y="176.6">100nF</text>
<text x="128.8" y="176.1">MISO</text>
<text x="128.8" y="178.7">MOSI</text>
<text x="158.9" y="175.6">CONN_F</text>
<text x="158.9" y="178.1">LCD_R4</text>
<text x="181.7" y="176.6">100nF</text>
<text x="131" y="181.2">CS</text>
<text x="158.9" y="180.7">LCD_R3</text>
<text x="137.3" y="191.1">TXB0106RGYR</text>
<text x="301" y="207.9">SCL_2V8</text>
<text x="334.1" y="207.4">SCL</text>
<text x="334.1" y="209.9">SDA</text>
<text x="292.2" y="212.2">100nF</text>
<text x="300.8" y="210.4">SDA_2V8</text>
<text x="357" y="213.5">100nF</text>
<text x="312.5" y="216.8">AW39112DNR</text>
</g>
<g font-size="1.5" fill="#000080">
<text x="214.8" y="40.2">C14</text>
<text x="291" y="37.7">C15</text>
<text x="213.5" y="92.3">C18</text>
<text x="137.3" y="187.5">U10</text>
</g>
</svg>
